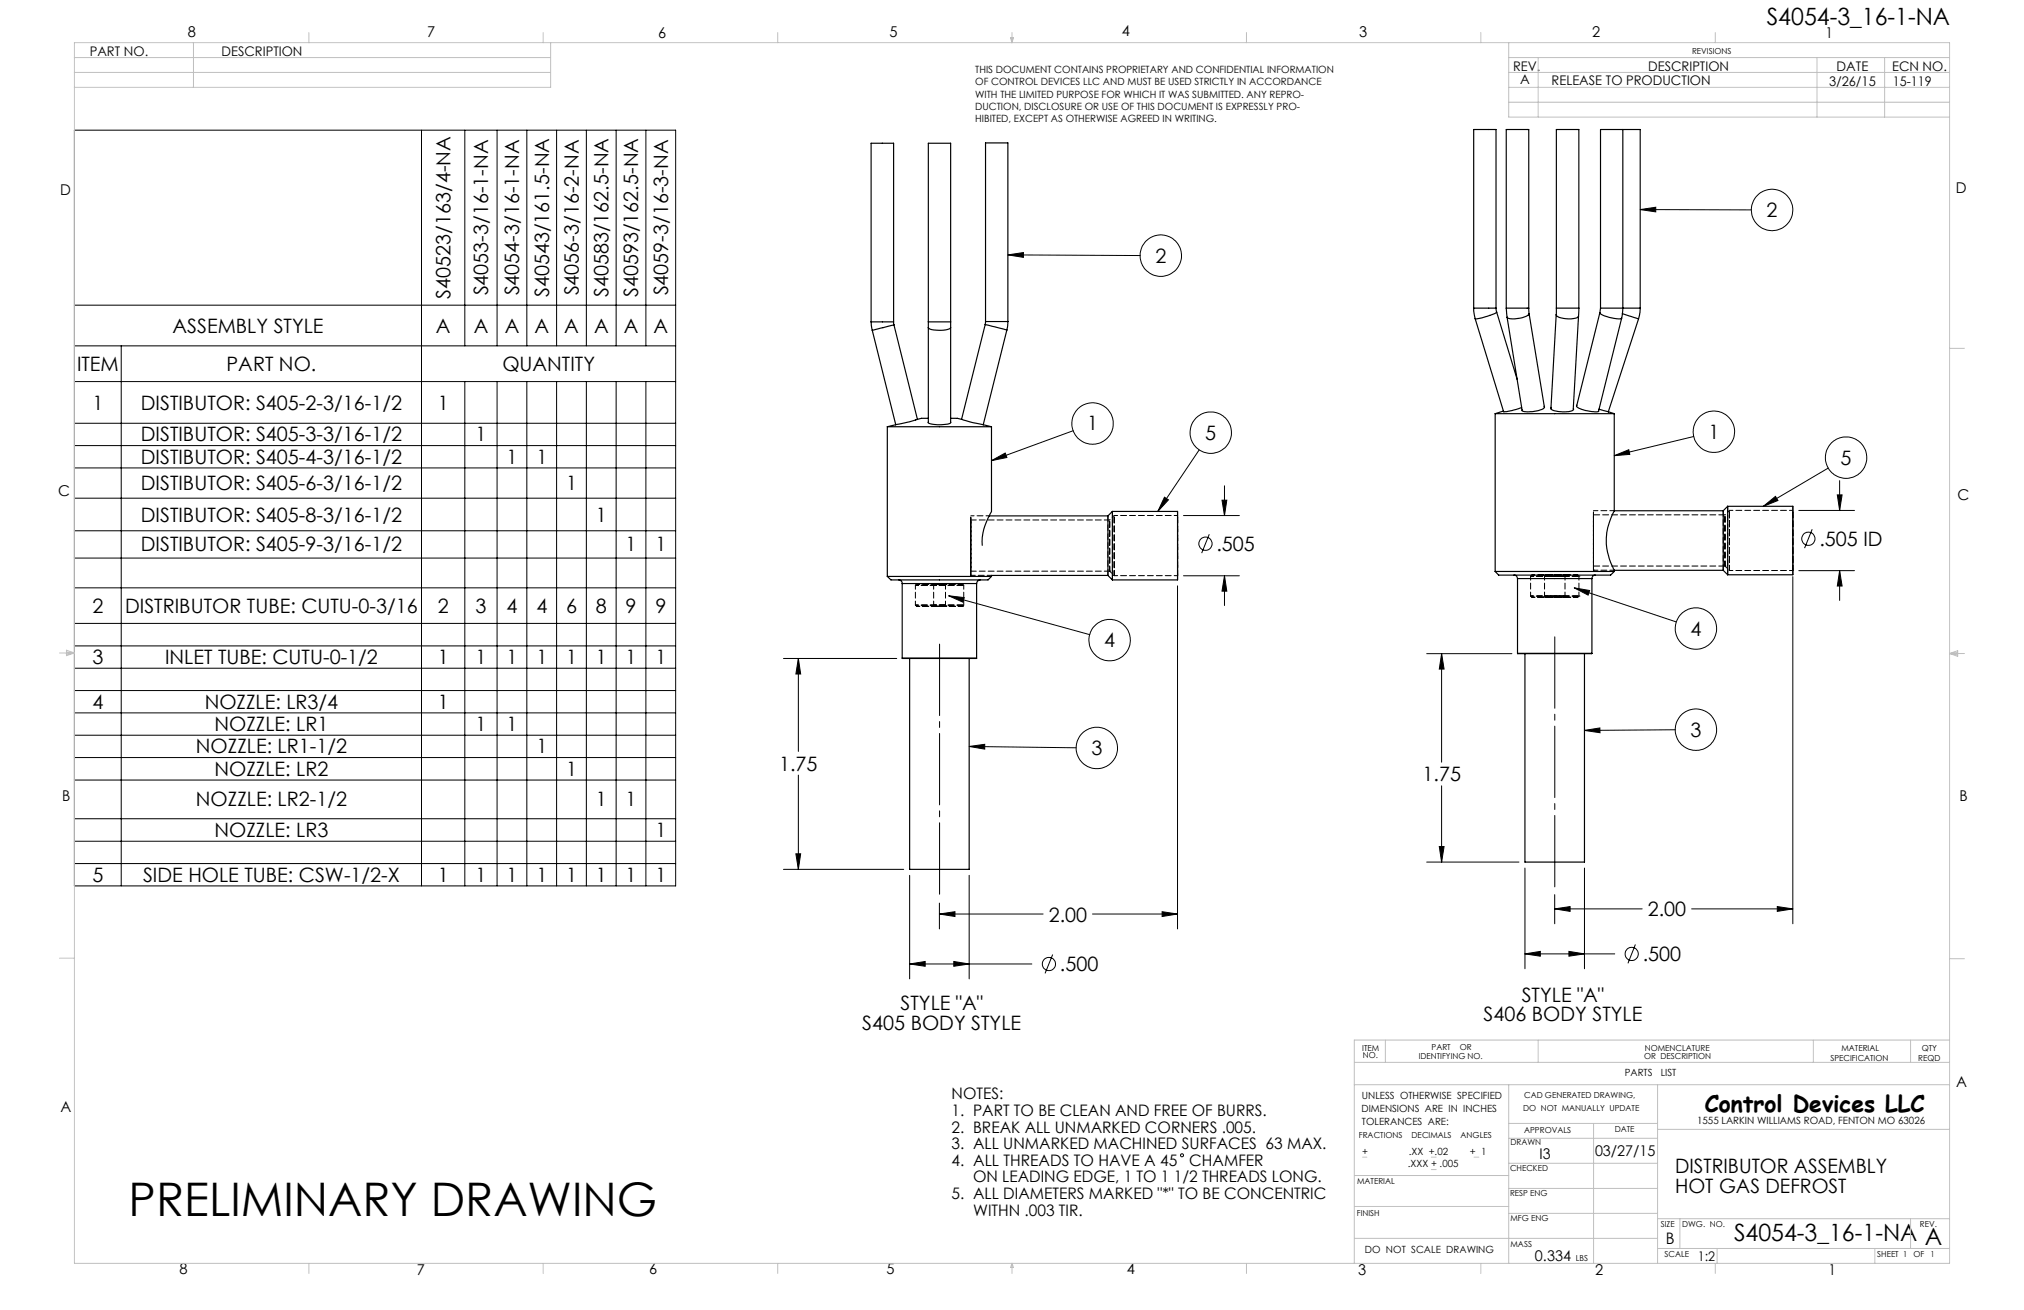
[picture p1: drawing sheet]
<svg xmlns="http://www.w3.org/2000/svg" width="432mm" height="279mm" viewBox="0 0 432 279" stroke-linecap="round" stroke-linejoin="round" font-family="sans-serif">
<g fill="none" stroke="#000" stroke-width=".21">
<path d="M15.9 27.8h128.2v161.1h-128.2zM89.9 27.8v161.1M99.2 27.8v46M106 27.8v46M112.4 27.8v46M118.7 27.8v46M125.1 27.8v46M131.4 27.8v46M137.8 27.8v46M215 54.4l28.2 .1M215 54.4l3.3-.5v1zM349.9 44.7l3.3-.5v1z"/>
<path d="M349.9 44.7l23.7 .1M15.9 65.1h128.2M15.9 73.8h128.2M25.9 73.8v115.1M15.9 81.4h128.2M15.9 90.3h128.2M15.9 95h128.2M15.9 99.8h128.2M99.2 81.4v107.5M106 81.4v107.5M112.4 81.4v107.5M118.7 81.4v107.5"/>
<path d="M125.1 81.4v107.5M131.4 81.4v107.5M137.8 81.4v107.5M211.5 98.2l3-1.6 .3 1zM229 91.9l-17.5 6.3M255.8 96l-8.8 13.1M344.4 97.2l3.1-1.3 .2 1zM361.4 93.1l-17 4.1M390 99.8l-13.8 8.2M15.9 106.3h128.2M15.9 113.2h128.2M15.9 119h128.2"/>
<path d="M248.4 106l.9 .6-2.3 2.5zM252.5 110h11.9M258 113.9l-1.6 4.1M260.7 106.7h1l-.5 3.3zM261.2 103.6v6.4M376.2 108l2.6-2.1 .5 .9zM383.8 108.9h11.8M386.6 112.9l-1.6 4M392 105.6h1l-.5 3.3zM392.5 102.5v6.4M15.9 125.4h128.2M15.9 133h128.2"/>
<path d="M15.9 137.8h128.2M202.4 127.1l30.1 8.3M202.4 127.1l3.3 .4-.2 .9zM251.2 125v73.1M252.5 122.8h11.9M261.2 122.8v6.4M261.2 122.8l.5 3.3h-1zM304.4 139.4h18.1M307.6 139.4v23.2M307.6 139.4l.5 3.3h-1zM335.8 125.4l3.3 .5-.3 1zM335.8 125.4l21.8 7.2"/>
<path d="M382.5 123v74M383.8 121.7h11.8M392.5 121.7l.5 3.3h-1zM392.5 121.7v6.4M15.9 142.5h128.2M15.9 147.3h128.2M15.9 152h128.2M15.9 156.8h128.2M167.1 140.4h24.2M170.3 140.4l.5 3.4h-1zM170.3 140.4v19.9M206.8 159.2l22.8 .3"/>
<path d="M206.8 159.2l3.3-.5v1.1zM338 155.8l3.3-.5v1zM357.4 155.6l-19.4 .2M15.9 161.6h128.2M15.9 166.4h128.2M15.9 174.6h128.2M15.9 179.4h128.2M170.3 165.3v20.1M307.6 167.6v16.3M15.9 184.2h128.2M167.1 185.4h25.7M169.8 182.1h1l-.5 3.3z"/>
<path d="M194.1 186.7v22.1M200.4 194.9l3.3-.4v1zM200.4 192.6v5.5M200.4 194.9h22.1M206.8 186.7v22.1M233.1 194.9h18.1M247.9 194.5l3.3 .4-3.3 .6zM304.4 183.9h19.7M307.1 180.6h1l-.5 3.3zM325.3 185.1v21.5M331.7 193.9l3.3-.5v1zM331.7 190.8v6.2"/>
<path d="M331.7 193.9h18.6M338 185.1v21.5M360.9 193.9h21.6M379.2 193.4l3.3 .5-3.3 .5zM194.1 205.6h26M194.1 205.6l3.3-.5v1zM203.5 205.1l3.3 .5-3.3 .5zM224.6 203.6l-1.6 4M325.3 203.4l3.3-.5v1zM325.3 203.4h19.2M334.7 202.9l3.3 .5-3.3 .5zM348.9 201.4l-1.6 4.1"/>
<circle cx="247.6" cy="54.5" r="4.4"/>
<circle cx="378.1" cy="44.8" r="4.4"/>
<circle cx="233.1" cy="90.3" r="4.4"/>
<circle cx="258.3" cy="92.3" r="4.4"/>
<circle cx="365.6" cy="92.1" r="4.4"/>
<circle cx="393.8" cy="97.6" r="4.4"/>
<circle cx="257.2" cy="116" r="1.41"/>
<circle cx="385.8" cy="114.9" r="1.41"/>
<circle cx="236.7" cy="136.5" r="4.4"/>
<circle cx="361.8" cy="134.1" r="4.4"/>
<circle cx="234" cy="159.5" r="4.4"/>
<circle cx="361.8" cy="155.6" r="4.4"/>
<circle cx="223.8" cy="205.6" r="1.4"/>
<circle cx="348.1" cy="203.5" r="1.41"/>
<circle cx="252.2" cy="246.4" r=".33"/>
</g>
<path d="M200.4 136.8v54.5" fill="none" stroke="#000" stroke-width=".21" stroke-dasharray="15.2 1.3 1.3 1.3" stroke-dashoffset="-.6"/>
<path d="M331.7 135.5v54" fill="none" stroke="#000" stroke-width=".21" stroke-dasharray="15.2 1.3 1.3 1.3" stroke-dashoffset="-.4"/>
<g fill="none" stroke="#c0c0c0" stroke-width=".21">
<path d="M15.9 9.1h400v260.4h-400zM15.9 12.3h101.6M15.9 15.5h101.6M41.3 9.1v9.5M65.9 6.9v2.2M115.9 6.9v2.2M117.5 9.1v9.5h-101.6M165.9 6.9v2.2M215.6 8h.6l-.3 1.1zM215.7 8l.2 1.1M215.9 6.9v2.2M216 8l-.1 1.1"/>
<path d="M265.9 6.9v2.2M315.9 6.9v2.2M321.9 12.3h94M321.9 9.1v15.9h94M321.9 15.5h94M321.9 18.6h94M328.2 12.3v12.7M365.9 6.9v2.2M387.6 12.3v12.7M402.1 12.3v12.7M321.9 21.8h94M415.9 74.3h3.2"/>
<path d="M12.7 139.3h3.2M14.2 139.1l1.7 .2M14.2 138.7l1.7 .6-1.7 .5zM15.9 139.3l-1.7 .3M415.9 139.4h3.2M415.9 139.4l1.8-.6v1.2zM415.9 139.4l1.8 .3M417.7 139.2l-1.8 .2M12.7 204.4h3.2M415.9 204.5h3.2M288.9 231.4h127M288.9 226.6h127"/>
<path d="M295.6 221.8v4.8M321.9 231.4v38.1M321.9 239.6h31.7M328.2 221.8v4.8M340 239.6v29.9M353.6 231.4v38.1M386.9 221.8v4.8M407.6 221.8v4.8M415.9 221.8h-127v47.7M288.9 257.3h33M288.9 250.7h33M290.7 246.8h.9"/>
<path d="M305.4 246.8h1M305.4 249.4h1M314.5 246.8h1M321.9 258.8h31.7M321.9 253.5h31.7M321.9 248.1h31.7M321.9 242.8h31.7M353.6 259.9h62.3M353.6 240.9h62.3M358.4 259.9v6.4M407.6 259.9v6.4M65.9 269.5v2.1"/>
<path d="M115.9 269.5v2.1M165.9 269.5v2.1M215.9 269.5v2.1M215.9 269.5l.3 .8h-.6zM265.9 269.5v2.1M288.9 264.1h64.7M315.9 269.5v2.1M353.6 266.3h62.3M365.9 269.5v2.1M366.3 266.3v3.2M400 266.3v3.2"/>
</g>
<g fill="#000">
<path d="M215 54.4l3.3-.5v1zM211.5 98.2l3-1.6 .3 1zM248.4 106l.9 .6-2.3 2.5zM206.8 159.2l3.3-.5v1.1zM202.4 127.1l3.3 .4-.2 .9zM344.4 97.2l3.1-1.3 .2 1zM349.9 44.7l3.3-.5v1zM338 155.8l3.3-.5v1zM335.8 125.4l3.3 .5-.3 1zM376.2 108l2.6-2.1 .5 .9z"/>
<path d="M170.3 140.4l.5 3.4h-1zM169.8 182.1h1l-.5 3.3zM203.5 205.1l3.3 .5-3.3 .5zM194.1 205.6l3.3-.5v1zM260.7 106.7h1l-.5 3.3zM261.2 122.8l.5 3.3h-1zM307.6 139.4l.5 3.3h-1zM307.1 180.6h1l-.5 3.3zM334.7 202.9l3.3 .5-3.3 .5zM325.3 203.4l3.3-.5v1zM392 105.6h1l-.5 3.3zM392.5 121.7l.5 3.3h-1z"/>
<path d="M200.4 194.9l3.3-.4v1zM247.9 194.5l3.3 .4-3.3 .6zM379.2 193.4l3.3 .5-3.3 .5zM331.7 193.9l3.3-.5v1z"/>
</g>
<g fill="none" stroke="#000" stroke-width=".25">
<path d="M346.2 27.6h3.7v38.1M346.2 27.6h-4.7v38.1M346.2 27.6v38.1M185.8 68.7l.3 1.7M185.8 68.7v-38.1h4.8v38.1M185.8 68.7h4.8M186.1 70.4l5 20.2M190.6 68.7l.1 .6M190.7 69.3l-4.6 1.1M190.7 69.3l5 20.1M198 68.7v1.2M198 68.7v-38.1h4.8v38.1"/>
<path d="M198 68.7h4.8M198 69.9a5.2 5.2 0 0 0 3.9 .4l.7-.2 .2-.2M198 69.9v20.2M202.8 68.7v1.2M202.8 69.9v20.2M210.2 69.2l4.6 1.2M210.2 69.2l-5.1 20.2M210.3 68.6l-.1 .6M210.3 68.6v-38.1h4.7v38.1M210.3 68.6h4.7M214.8 70.4l-5 20.2M215 68.6l-.2 1.8"/>
<path d="M314.4 65.7l.3 2.3M314.4 65.7v-38.1h4.8v38.1M314.4 65.7h4.8M314.7 68l6 19.8 1.9-.2 2-.7M319.2 65.7l.1 .9M319.3 66.6a11 11 0 0 1-4.6 1.4M319.3 66.6l4.4 14.3M321.3 65.7l.2 2M321.3 65.7v-38.1h4.8v38.1M321.3 65.7h4.8M321.5 67.7l3.2 19.8M326.1 65.7l.1 1.2"/>
<path d="M326.2 66.9a2.85 2.85 0 0 1-2.6 1l-1.4 .1-.7-.3M326.2 66.9l3.3 20M332 67.1v.1a4.2 4.2 0 0 0 3.7 .7 1.05 1.05 0 0 0 1.1-.5M332 67.1l-1.1 20.1M332 65.7v1.4M332 65.7v-38.1h4.8v38.1M332 65.7h4.8M336.8 67.4l-1.2 19.9M336.8 65.7v1.7M341.3 66.7a6.3 6.3 0 0 0 4.6 1.2l.1-.1M341.3 66.7l-4.9 19.8M341.5 65.7l-.2 1"/>
<path d="M341.5 65.7h4.7M346 67.8l-5 19.9M346.1 66.9l3.5 1.1M346.2 65.7h3.7M346.2 65.7l-.2 2.1M349.6 68l-6.5 19.8M349.9 65.7l-.3 2.3M189.3 91h22.2M189.3 91v31.9M195.8 89.4l-1.7 .6-4.8 1M198 89.2h-1.4l-.8 .2M198 90v.1a6.5 6.5 0 0 0 4.8 0v-.1"/>
<path d="M202.8 89.2h1.4l.9 .2M205.1 89.4l2.4 .7 4 .9M211.5 91v18.1a13.8 13.8 0 0 0-2 7.2M319 88.2h25.4M319 88.2v33.7M320.7 87.7l-1.7 .5M329.4 86.6a.6 .6 0 0 1-.6 .8 6.7 6.7 0 0 1-4.1 .2v-.2M330.9 86.9a.72 .72 0 0 0 .8 .7 5.4 5.4 0 0 0 4-.3v-.1M336.4 86.4l-.1 .1a1.47 1.47 0 0 0 1.4 .9 6 6 0 0 0 3.4 .3l-.1-.1M341.1 87.3l3.3 .9M344.4 88.2v20.7M211 110h25.4"/>
<path d="M236.4 110v12.7M237.3 109.1h13.9v14.6h-13.9M237.3 109.1v14.6M237.3 109.1l-.9 .9M344.4 108.9a12.6 12.6 0 0 0 0 12.7M344.4 108.9h23.2M367.6 108.9v12.7M368.6 108h13.9v14.6h-13.9M368.6 108v14.6M368.6 108l-1 .9M189.3 122.9h22.2M189.3 122.9l.8 .8h20.7l.7-.8"/>
<path d="M191.7 123.7a.78 .78 0 0 1 .8 .8M192.5 124.5h15.9M192.5 124.5v15.9M208.4 124.5v15.9M209.1 123.7a.85 .85 0 0 0-.7 .8M236.4 122.7l.9 1M236.4 122.7h-24.9v.2M319 121.9h25.4M319 121.9l.7 .8h23.9l.8-.8M323 122.7a.73 .73 0 0 1 .7 .7M323.7 139.3h15.9M323.7 123.4h15.9"/>
<path d="M323.7 123.4v15.9M325.3 139.4v44.5h12.7v-44.5M339.6 123.4v15.9M340.4 122.7a.72 .72 0 0 0-.8 .7M344.4 121.6h23.2M344.4 121.6v.3M367.6 121.6l1 1M192.5 140.4h15.9M194.1 140.4v45h12.7v-45"/>
</g>
<g fill="none" stroke="#000" stroke-width=".21" stroke-dasharray="1.3 .6">
<path d="M236.4 110v12.7M237.3 109.1v14.6M251.2 109.1v14.6M367.6 108.9v12.7M368.6 108v14.6M382.5 108v14.6M195.3 129.1l.2 .2M195.5 124.6l-.2 .2M198.9 124.6l.3 .2M199.2 129.1l-.3 .2M201.7 129.1h-2.5h2.5M201.7 124.8h-2.5h2.5"/>
<path d="M201.7 124.8l.3-.2M202 129.3l-.3-.2M205.4 129.3h.1M205.4 129.3l.2-.2M205.6 124.8l-.2-.2M207.1 122.7h.1M236.7 121.8h.1M326.5 127.1l.3 .3M326.8 122.6l-.3 .3M329.3 122.6l.2 .3M329.5 127.1l-.2 .3M333.9 122.9l.2-.3"/>
<path d="M334.1 127.4l-.2-.3M336.6 127.4l.3-.3M336.9 127.1h.1M336.9 122.9h.1M336.9 122.9l-.3-.3M339.9 121.6h.1M368 120.7h.1M369 121.7h.1"/>
</g>
<path d="M207.1 121.8v-10.9v10.9M236.7 121.8v-10.9v10.9M237.7 122.7v-12.8v12.8M251.2 122.8v-12.8v12.8M339.9 120.7v-10.9v10.9M368 120.7v-10.9v10.9M369 121.6v-12.7v12.7M382.5 121.7v-12.8v12.8" fill="none" stroke="#000" stroke-width=".21" stroke-dasharray="1.3 .6" stroke-dashoffset=".2"/>
<path d="M344.4 108.9h-4.5M207.1 122.6v-12.6v12.6M207.1 122.7h4.5M339.9 121.6v-12.7v12.7M339.9 121.6h4.5" fill="none" stroke="#000" stroke-width=".21" stroke-dasharray="1.3 .6" stroke-dashoffset=".3"/>
<path d="M195.3 124.8v4.3M199.2 124.8v4.3M201.7 129.1v-4.3M205.3 129.3h-9.8h9.8M205.4 124.6h-9.8h9.8M205.6 129.1v-4.3M326.5 122.9v4.2M329.5 122.9v4.2M333.9 127.1v-4.2M336.5 127.4h-9.7h9.7M336.6 122.6h-9.8h9.8M336.9 127.1v-4.2" fill="none" stroke="#000" stroke-width=".21" stroke-dasharray="1.3 .6" stroke-dashoffset=".4"/>
<path d="M205.5 129.1h-10.2h10.2M205.5 124.8h-10.2h10.2M336.8 127.1h-10.3h10.3M336.8 122.9h-10.3h10.3" fill="none" stroke="#000" stroke-width=".21" stroke-dasharray="1.3 .6" stroke-dashoffset="-.2"/>
<path d="M251.2 109.9h-13.5M382.5 108.9h-13.5M202 129.3h-3.1h3.1M202 124.6h-3.1h3.1M237.7 122.8h13.5M334.1 127.4h-4.8h4.8M334.1 122.6h-4.8h4.8M369 121.7h13.5" fill="none" stroke="#000" stroke-width=".21" stroke-dasharray="1.3 .6" stroke-dashoffset=".5"/>
<path d="M237.7 109.9l-1 1M369 108.9l-1 .9M236.7 121.8l1 1M368 120.7l1 1" fill="none" stroke="#000" stroke-width=".21" stroke-dasharray="1.3 .6" stroke-dashoffset=".7"/>
<path d="M211 110h-3.9" fill="none" stroke="#000" stroke-width=".21" stroke-dasharray="1.3 .6" stroke-dashoffset=".6"/>
<path d="M236.7 110.9h-29.6M207.1 121.8h29.6M333.9 127.1h-4.4h4.4M333.9 122.9h-4.4h4.4" fill="none" stroke="#000" stroke-width=".21" stroke-dasharray="1.3 .6" stroke-dashoffset=".1"/>
<path d="M368 109.8h-28.1M339.9 120.7h28.1" fill="none" stroke="#000" stroke-width=".21" stroke-dasharray="1.3 .6" stroke-dashoffset="-.1"/>
<text font-size="9.9" x="27.4" y="259.3">PRELIMINARY DRAWING</text>
<g font-size="5.1">
<text x="376.9" y="5.4">S4054-3_16-1-NA</text>
<text x="369.9" y="264.7">S4054-3_16-1-NA</text>
<text x="410.6" y="265.5">A</text>
</g>
<text font-size="4.9" x="363.7" y="237.1">Control Devices LLC</text>
<g font-size="4.2">
<text x="376.9" y="46.3">2</text>
<text x="246.5" y="56">2</text>
<text x="96.1" y="63.7" transform="rotate(-90 96.1 63.7)">S40523/163/4-NA</text>
<text x="104.2" y="63" transform="rotate(-90 104.2 63)">S4053-3/16-1-NA</text>
<text x="110.8" y="63" transform="rotate(-90 110.8 63)">S4054-3/16-1-NA</text>
<text x="117.1" y="63.4" transform="rotate(-90 117.1 63.4)">S40543/161.5-NA</text>
<text x="123.5" y="63" transform="rotate(-90 123.5 63)">S4056-3/16-2-NA</text>
<text x="129.8" y="63.4" transform="rotate(-90 129.8 63.4)">S40583/162.5-NA</text>
<text x="136.2" y="63.4" transform="rotate(-90 136.2 63.4)">S40593/162.5-NA</text>
<text x="142.5" y="63" transform="rotate(-90 142.5 63)">S4059-3/16-3-NA</text>
<text x="36.8" y="70.9">ASSEMBLY STYLE</text>
<text x="93" y="70.9">A</text>
<text x="101.1" y="70.9">A</text>
<text x="107.7" y="70.9">A</text>
<text x="114" y="70.9">A</text>
<text x="120.4" y="70.9">A</text>
<text x="126.7" y="70.9">A</text>
<text x="133.1" y="70.9">A</text>
<text x="139.4" y="70.9">A</text>
<text x="16.4" y="79.1">ITEM</text>
<text x="48.3" y="79.1">PART NO.</text>
<text x="107.2" y="79.1">QUANTITY</text>
<text x="19.7" y="87.3">1</text>
<text x="30.1" y="87.3">DISTIBUTOR: S405-2-3/16-1/2</text>
<text x="93.4" y="87.3">1</text>
<text x="30.1" y="94.2">DISTIBUTOR: S405-3-3/16-1/2</text>
<text x="101.4" y="94.2">1</text>
<text x="231.9" y="91.8">1</text>
<text x="257.1" y="93.8">5</text>
<text x="364.5" y="93.6">1</text>
<text x="30.1" y="98.9">DISTIBUTOR: S405-4-3/16-1/2</text>
<text x="108.1" y="98.9">1</text>
<text x="114.4" y="98.9">1</text>
<text x="392.7" y="99.1">5</text>
<text x="30.1" y="104.5">DISTIBUTOR: S405-6-3/16-1/2</text>
<text x="120.8" y="104.5">1</text>
<text x="30.1" y="111.2">DISTIBUTOR: S405-8-3/16-1/2</text>
<text x="127.1" y="111.2">1</text>
<text x="30.1" y="117.6">DISTIBUTOR: S405-9-3/16-1/2</text>
<text x="133.5" y="117.6">1</text>
<text x="139.8" y="117.6">1</text>
<text x="259.5" y="117.5">.505</text>
<text x="388.1" y="116.4">.505 ID</text>
<text x="19.7" y="130.7">2</text>
<text x="26.7" y="130.7">DISTRIBUTOR TUBE: CUTU-0-3/16</text>
<text x="93.4" y="130.7">2</text>
<text x="101.4" y="130.7">3</text>
<text x="108.1" y="130.7">4</text>
<text x="114.4" y="130.7">4</text>
<text x="120.8" y="130.7">6</text>
<text x="127.1" y="130.7">8</text>
<text x="133.5" y="130.7">9</text>
<text x="139.8" y="130.7">9</text>
<text x="360.7" y="135.5">4</text>
<text x="19.7" y="141.6">3</text>
<text x="35.2" y="141.6">INLET TUBE: CUTU-0-1/2</text>
<text x="93.4" y="141.6">1</text>
<text x="101.4" y="141.6">1</text>
<text x="108.1" y="141.6">1</text>
<text x="114.4" y="141.6">1</text>
<text x="120.8" y="141.6">1</text>
<text x="127.1" y="141.6">1</text>
<text x="133.5" y="141.6">1</text>
<text x="139.8" y="141.6">1</text>
<text x="235.6" y="138">4</text>
<text x="19.7" y="151.2">4</text>
<text x="43.7" y="151.2">NOZZLE: LR3/4</text>
<text x="45.8" y="155.9">NOZZLE: LR1</text>
<text x="93.4" y="151.2">1</text>
<text x="101.4" y="155.9">1</text>
<text x="108.1" y="155.9">1</text>
<text x="41.8" y="160.7">NOZZLE: LR1-1/2</text>
<text x="114.4" y="160.7">1</text>
<text x="232.8" y="161">3</text>
<text x="360.7" y="157.1">3</text>
<text x="45.8" y="165.5">NOZZLE: LR2</text>
<text x="120.8" y="165.5">1</text>
<text x="166.2" y="164.4">1.75</text>
<text x="303.5" y="166.6">1.75</text>
<text x="41.8" y="172">NOZZLE: LR2-1/2</text>
<text x="127.1" y="172">1</text>
<text x="133.5" y="172">1</text>
<text x="45.8" y="178.5">NOZZLE: LR3</text>
<text x="139.8" y="178.5">1</text>
<text x="19.7" y="188.1">5</text>
<text x="30.5" y="188.1">SIDE HOLE TUBE: CSW-1/2-X</text>
<text x="93.4" y="188.1">1</text>
<text x="101.4" y="188.1">1</text>
<text x="108.1" y="188.1">1</text>
<text x="114.4" y="188.1">1</text>
<text x="120.8" y="188.1">1</text>
<text x="127.1" y="188.1">1</text>
<text x="133.5" y="188.1">1</text>
<text x="139.8" y="188.1">1</text>
<text x="223.7" y="196.5">2.00</text>
<text x="351.5" y="195.4">2.00</text>
<text x="226.1" y="207.1">.500</text>
<text x="350.5" y="205">.500</text>
<text x="192.1" y="215.5">STYLE &quot;A&quot;</text>
<text x="324.7" y="213.7">STYLE &quot;A&quot;</text>
<text x="184" y="219.7">S405 BODY STYLE</text>
<text x="316.5" y="217.9">S406 BODY STYLE</text>
<text x="357.4" y="250.2">DISTRIBUTOR ASSEMBLY</text>
<text x="357.4" y="254.4">HOT GAS DEFROST</text>
</g>
<g font-size="3.4">
<text x="203" y="234.5">NOTES:</text>
<text x="203" y="238">1. PART TO BE CLEAN AND FREE OF BURRS.</text>
<text x="203" y="241.5">2. BREAK ALL UNMARKED CORNERS .005.</text>
<text x="203" y="245.1">3. ALL UNMARKED MACHINED SURFACES 63 MAX.</text>
<text x="203" y="248.6">4. ALL THREADS TO HAVE A 45</text>
<text x="253.7" y="248.6">CHAMFER</text>
<text x="203" y="255.7">5. ALL DIAMETERS MARKED &quot;*&quot; TO BE CONCENTRIC</text>
<text x="207.6" y="252.2">ON LEADING EDGE, 1 TO 1 1/2 THREADS LONG.</text>
<text x="207.6" y="259.2">WITHN .003 TIR.</text>
<text x="355.4" y="265.2">B</text>
</g>
<g font-size="3.2">
<text x="40" y="7.9">8</text>
<text x="91.1" y="7.9">7</text>
<text x="140.4" y="8.1">6</text>
<text x="189.8" y="7.9">5</text>
<text x="239.3" y="7.6">4</text>
<text x="289.9" y="7.9">3</text>
<text x="339.7" y="7.9">2</text>
<text x="389.5" y="8.1">1</text>
<text x="12.8" y="41.6">D</text>
<text x="417.3" y="41.1">D</text>
<text x="12.4" y="105.7">C</text>
<text x="417.6" y="106.5">C</text>
<text x="13.3" y="170.9">B</text>
<text x="418.1" y="170.8">B</text>
<text x="417.3" y="231.9">A</text>
<text x="12.9" y="237.2">A</text>
<text x="38.3" y="271.8">8</text>
<text x="88.9" y="272">7</text>
<text x="138.5" y="271.8">6</text>
<text x="189.1" y="271.8">5</text>
<text x="240.4" y="271.8">4</text>
<text x="289.7" y="272">3</text>
<text x="340.3" y="272">2</text>
<text x="390.1" y="272">1</text>
</g>
<g font-size="3.1">
<text x="328.5" y="247.1">I3</text>
<text x="340.3" y="246.5">03/27/15</text>
<text x="327.5" y="269">0.334</text>
</g>
<g font-size="2.8">
<text x="19.1" y="12">PART NO.</text>
<text x="47.3" y="12">DESCRIPTION</text>
<text x="322.8" y="15.1">REV.</text>
<text x="324.3" y="18">A</text>
<text x="351.6" y="15.2">DESCRIPTION</text>
<text x="391.8" y="15.2">DATE</text>
<text x="403.7" y="15.2">ECN NO.</text>
<text x="331" y="18.2">RELEASE TO PRODUCTION</text>
<text x="390.2" y="18.4">3/26/15</text>
<text x="403.8" y="18.4">15-119</text>
<text x="362.2" y="269">1:2</text>
</g>
<g font-size="2.1">
<text x="208.1" y="15.6">THIS DOCUMENT CONTAINS PROPRIETARY AND CONFIDENTIAL INFORMATION</text>
<text x="208.1" y="18.2">OF CONTROL DEVICES LLC AND MUST BE USED STRICTLY IN ACCORDANCE</text>
<text x="208.1" y="20.8">WITH THE LIMITED PURPOSE FOR WHICH IT WAS SUBMITTED. ANY REPRO-</text>
<text x="208.1" y="23.4">DUCTION, DISCLOSURE OR USE OF THIS DOCUMENT IS EXPRESSLY PRO-</text>
<text x="208.1" y="26">HIBITED, EXCEPT AS OTHERWISE AGREED IN WRITING.</text>
<text x="346.6" y="229.4">PARTS</text>
<text x="354.3" y="229.4">LIST</text>
<text x="290.5" y="237.1">DIMENSIONS ARE IN INCHES</text>
<text x="290.6" y="234.5">UNLESS OTHERWISE SPECIFIED</text>
<text x="290.6" y="239.9">TOLERANCES ARE:</text>
<text x="362.1" y="239.8">1555 LARKIN WILLIAMS ROAD, FENTON MO 63026</text>
<text x="290.6" y="246.4">+</text>
<text x="300.4" y="249">.XXX + .005</text>
<text x="300.5" y="246.4">.XX +.02</text>
<text x="313.6" y="246.4">+ 1</text>
<text x="291.2" y="267.1">DO NOT SCALE DRAWING</text>
</g>
<g font-size="1.8">
<text x="361" y="11.5">REVISIONS</text>
<text x="290.6" y="224.1">ITEM</text>
<text x="290.8" y="225.7">NO.</text>
<text x="302.7" y="225.9">IDENTIFYING NO.</text>
<text x="305.4" y="223.9">PART</text>
<text x="311.4" y="223.9">OR</text>
<text x="350.8" y="226">OR DESCRIPTION</text>
<text x="350.9" y="224.1">NOMENCLATURE</text>
<text x="390.5" y="226.3">SPECIFICATION</text>
<text x="392.9" y="224.2">MATERIAL</text>
<text x="409.2" y="226.2">REQD</text>
<text x="410" y="224.1">QTY</text>
<text x="325" y="236.9">DO NOT MANUALLY UPDATE</text>
<text x="325.2" y="234.1">CAD GENERATED DRAWING,</text>
<text x="289.9" y="242.7">FRACTIONS</text>
<text x="301.2" y="242.7">DECIMALS</text>
<text x="311.6" y="242.7">ANGLES</text>
<text x="322.2" y="244.3">DRAWN</text>
<text x="325.2" y="241.6">APPROVALS</text>
<text x="344.5" y="241.4">DATE</text>
<text x="322.1" y="249.8">CHECKED</text>
<text x="289.5" y="252.6">MATERIAL</text>
<text x="322.1" y="255.1">RESP ENG</text>
<text x="289.5" y="259.3">FINISH</text>
<text x="322.2" y="260.5">MFG ENG</text>
<text x="354.3" y="261.8">SIZE</text>
<text x="358.9" y="261.7">DWG. NO.</text>
<text x="409.6" y="261.8">REV.</text>
<text x="322.2" y="266">MASS</text>
<text x="336.2" y="269">LBS</text>
<text x="355.1" y="268.2">SCALE</text>
<text x="400.5" y="268.1">SHEET 1</text>
<text x="408.2" y="268.1">OF</text>
<text x="411.8" y="268.1">1</text>
</g>
</svg>
